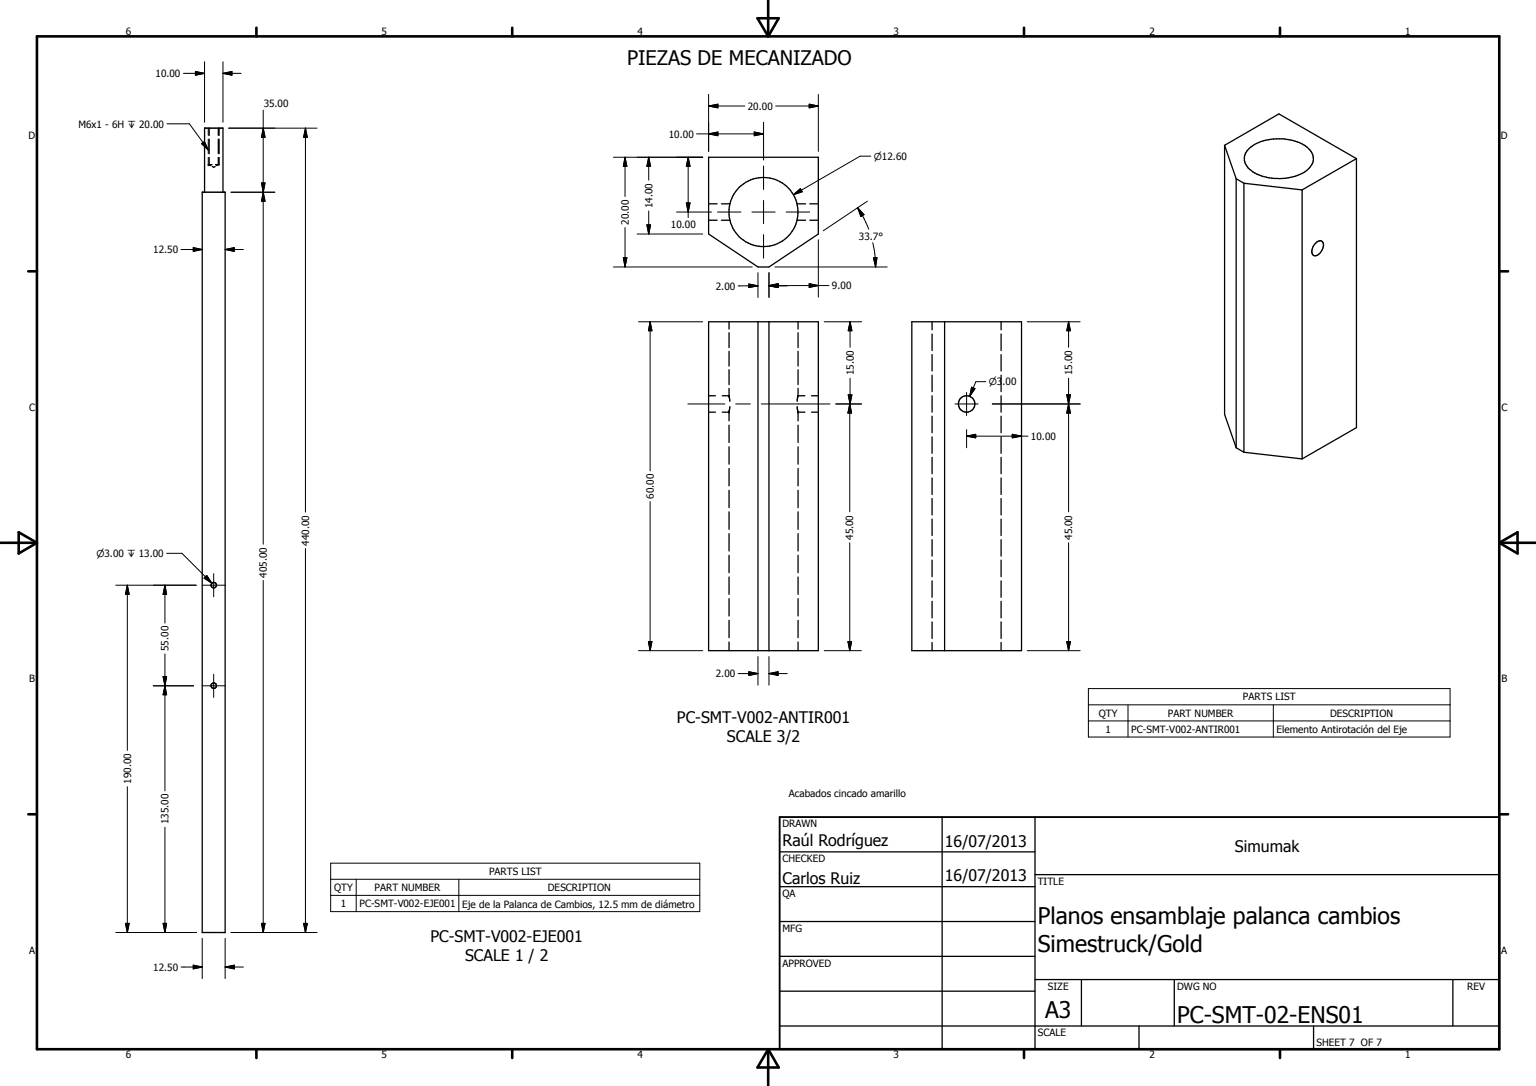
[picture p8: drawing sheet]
<svg xmlns="http://www.w3.org/2000/svg" width="420mm" height="297mm" viewBox="0 0 420 297" stroke-linecap="round" stroke-linejoin="round" font-family="sans-serif">
<g fill="#000">
<circle cx="57" cy="45" r=".18"/>
<circle cx="199.4" cy="108.2" r=".18"/>
<circle cx="199.4" cy="112.7" r=".18"/>
<circle cx="218.3" cy="108.2" r=".18"/>
<circle cx="218.3" cy="112.7" r=".18"/>
</g>
<g fill="none" stroke="#000" stroke-width=".35">
<path d="M57.2 35.1v1.9M57.2 38.1v3.9M59.7 35.1v1.9M59.7 38.1v3.9M335 39.8v73.5l3.1 9.2M335 39.8l3.1 9.1M335 39.8l14.8-8.6 21.2 12.2M55.3 52.6h6.3v202.5h-6.3zM56 52.6v-17.5h5v17.5M57 45h1M57.2 43.1v1.9l.4 .3M58.1 45.6l.4 .2 .4-.2"/>
<path d="M59 45h1M59.7 43.1v1.9l-.4 .3M193.8 43h30v21l-13.5 9h-3l-13.5-9zM193.8 55.8h2.4M197.3 55.8h2.4M199.7 55.8l-.3 1.5 .3 2.9M199.7 55.8a9.4 9.4 0 0 1 14.5-5.6 9.4 9.4 0 0 1 0 15.6 9.4 9.4 0 0 1-14.5-5.6M218 55.8h2.4M221.5 55.8h2.3M338.1 48.9v73.6M338.1 48.9l2.2 1.2M340.3 50.1l15.9 1.8"/>
<path d="M340.3 50.1v73.6M341.7 40.6a14.1 14.1 0 0 1 14.9-1 4.1 4.1 0 0 1 2.3 5.2 7.8 7.8 0 0 1-5.9 3.7 13.4 13.4 0 0 1-11.6-2.5 3.6 3.6 0 0 1 .3-5.4zM356.2 51.9v73.6M371 43.4v73.6l-14.8 8.5M371 43.4l-14.8 8.5M193.8 60.2h2.4M197.3 60.2h2.4M218 60.2h2.4M221.5 60.2h2.3M359.7 66.6a1.28 1.28 0 0 1 2.2-.3 2.97 2.97 0 0 1-2.4 3.6 1.61 1.61 0 0 1-.4-2.4zM193.8 88h30v90h-30zM199.4 88v2"/>
<path d="M199.4 91v4.1M199.4 96.1v4M207.3 88v90M210.3 88v90M218.3 88v2M218.3 91v4.1M218.3 96.1v4M249.4 88h30v90h-30zM255 88v2.2M255 91.4v4.5M255 97v4.5M258.4 88v90"/>
<path d="M273.8 88v2.2M273.8 91.4v4.5M273.8 97v4.5M193.8 108.2h1.9M193.8 112.7h1.9M197.6 108.2h1.8M197.6 112.7h1.8M199.4 101.1v4.1M199.4 106.2l.2 3.5M199.4 116.3v4.7M199.6 111.3l-.2 1.3v2.5M218 111.3l.3 3.8"/>
<path d="M218.3 112.7h1.9M218.3 101.1v4.1M218.3 106.2l-.3 3.5M218.3 116.3v4.7M220.2 108.2l-1.9 .1M222 108.2h1.8M222 112.7h1.8M255 102.6v4.5M255 108.2v4.5M255 113.8v4.6M255 119.5v4.5M273.8 102.6v4.5"/>
<path d="M273.8 108.2v4.5M273.8 113.8v4.6M273.8 119.5v4.5M199.4 122.2v4.8M199.4 128.1v4.8M199.4 134.1v4.8M199.4 140v4.8M218.3 122.2v4.8M218.3 128.1v4.8M218.3 134.1v4.8M218.3 140v4.8M255 125.1v4.5"/>
<path d="M255 130.7v4.6M255 136.4v4.4M273.8 125.1v4.5M273.8 130.7v4.6M273.8 136.4v4.4M338.1 122.5l2.2 1.2M340.3 123.7l15.9 1.8M199.4 146v4.7M199.4 151.9v4.7M199.4 157.8v4.8M218.3 146v4.7M218.3 151.9v4.7"/>
<path d="M218.3 157.8v4.8M255 142v4.5M255 147.6v4.5M255 153.2v4.5M255 158.9v4.5M273.8 142v4.5M273.8 147.6v4.5M273.8 153.2v4.5M273.8 158.9v4.5M199.4 163.7v4.8M199.4 169.7v4.7M199.4 175.6v2.4"/>
<path d="M218.3 163.7v4.8M218.3 169.7v4.7M218.3 175.6v2.4M255 164.5v4.5M255 170.1v4.5M255 175.7v2.3M273.8 164.5v4.5M273.8 170.1v4.5M273.8 175.7v2.3M213.3 233h69.8M257.7 223.5v63.5M283.1 239.2h127"/>
<path d="M283.1 223.5v63.5M213.3 242.5h69.8M213.3 252.1h69.8M213.3 261.6h69.8M213.3 271.1h69.8M283.1 267.9h127M295.8 267.9v12.7M321.2 267.9v12.7M397.4 267.9v12.7M213.3 280.6h196.8M311.6 280.6v6.4M359.3 280.6v6.4"/>
<circle cx="264.4" cy="110.5" r="2.27"/>
<circle cx="58.5" cy="160.1" r=".74"/>
<circle cx="58.4" cy="187.5" r=".74"/>
</g>
<g fill="none" stroke="#000" stroke-width=".27">
<path d="M53.5 19.6l2.5 .5-2.5 .5zM56 16.9v16.5M61 16.9v16.5M45.7 33.9h6.1l5.2 7.1M50.2 20.1h5.8M55.1 39.3l.8-.6 1.1 2.3zM57 35.1v1.9M57 38.1v3.9M60 35.1v1.9M60 38.1v3.9M61 20.1l2.4-.5v1zM61 20.1h4.9"/>
<path d="M62.6 35.1h24.1M72 35.1l.5 2.4h-1zM72 30.1v118.7M83.6 35.1l.5 2.4h-1.1zM83.6 35.1v105M190.5 36.6h18.4M193.8 29l2.6-.5v1zM193.8 36.6l2.6-.5v1zM193.8 29h9.9M193.8 25.8v15.6M206.3 36.1l2.6 .5-2.6 .5zM208.9 33.4v10.4"/>
<path d="M212.2 29h11.6M221.3 28.5l2.5 .5-2.5 .5zM223.8 25.8v15.6M57 43.1v1.9M60 43.1v1.9M63.2 52.6h12M71.5 50h1l-.5 2.6zM72 52.6l.5 2.4h-1zM167.8 43h24.4M171 43l.5 2.5h-1zM171 43v10.8M177.4 43l.6 2.5h-1.1z"/>
<path d="M177.4 43v6.3M177.4 57.7v6.3M185.1 58h9.5M187.7 55.5h1.1l-.6 2.5zM188.2 43l.6 2.5h-1.1zM188.2 43v16.5M196.2 58h6.5M205.7 58h6.3M208.9 45.4v6.4M208.9 54.8v6.4M215 58h6.5M217 53.3l1.9-1.7 .5 .9z"/>
<path d="M234.6 56.8l1.7 1.9-.8 .5zM234.6 56.8l1.8 3.1 1.2 2.8M237.3 55l-12.1 8.1M238.2 42.7h-2.9l-18.3 10.6M49.5 68.2h5.8M52.9 67.7l2.4 .5-2.4 .5zM61.6 68.2l2.5-.5v1zM61.6 68.2h5M167.8 73h38M170.5 70.5h1l-.5 2.5zM171 62.2v10.8M174.3 64h17.9"/>
<path d="M176.9 61.5h1.1l-.6 2.5zM201.9 78.2h5.4M204.8 77.7l2.5 .5-2.5 .5zM207.3 74.6v6.8M208.9 64.2v6.4M210.3 78.2l2.5-.5v1zM210.3 78.1l2.5-.5v1zM210.3 78.2h5M210.3 78.2l2.5 .5M210.3 78.1l2.5-.5v1.1M210.3 74.6v6.8M210.3 78.1h16.5"/>
<path d="M210.3 78.1l2.5 .5M212 73h30.7M212.8 77.7l-2.5 .5M221.3 77.6l2.5 .5-2.5 .5zM223.8 65.6v15.7M238.7 66.4l.7 4.1 .1 2.5M238.9 70.5h1l-.4 2.5zM174.7 88h17.5M177.8 88l.5 2.5h-.9zM177.8 88v40.8M225.5 88h10.2M232.5 88l.5 2.5h-1z"/>
<path d="M232.5 88v7M281 88h14.5M292.3 88l.5 2.5h-1zM292.3 88v7M188.2 110.5h10.1M201.2 110.5h4.1M208.2 110.5h18.8M228.6 110.5h7.1M232 108h1l-.5 2.5zM232.4 110.5l.5 2.5h-1zM232.4 110.5v29.5M232.5 103.5v7"/>
<path d="M261.2 110.5h6.4M264.4 119.3l2.5-.5v1zM264.4 107.3v6.4M264.4 117.5v5M264.4 119.3h16.8M265.8 105.9l.9 .4-1.5 2.1zM269.7 104.4h-2.8l-1.7 4M271.4 110.5h24.1M276.9 118.8l2.5 .5-2.5 .5zM291.8 108h1l-.5 2.5zM291.8 108l1 5h-1l1-5zM292.3 110.5l.5 2.5h-1z"/>
<path d="M292.3 103.5v36.5M177.8 137.2v40.8M45.6 151.3h4.2l8.1 8.2M56.5 157.4l1.4 2.1-2.1-1.4zM58.5 156.9v6.3M72 158.7v96.4M83.6 150v105.1M232.4 148.5v29.5M292.3 148.5v29.5M31.7 160.1h22M34.8 160.1l.5 2.5h-1zM34.8 160.1v45.1"/>
<path d="M45.1 160.1l.5 2.5h-1zM45.1 160.1v10.3M45.1 178.9v37.4M55.3 160.1h6.3M174.7 178h17.5M177.4 175.5h.9l-.5 2.5zM207.3 179.6v7.8M210.3 179.6v7.8M225.5 178h10.1M231.9 175.5h1l-.5 2.5zM281 178h14.5M291.8 175.5h1l-.5 2.5z"/>
<path d="M41.9 187.6h11M44.6 185h1l-.5 2.6zM45.1 187.6l.5 2.4h-1zM55.3 187.6h6.3M58.5 184.4v6.4M201.9 184.2h5.4M204.8 183.7l2.5 .5-2.5 .5zM210.3 184.2l2.5-.5v1zM210.3 184.2h5M297.7 188.3h99v13.3h-99zM297.7 192.8h99M297.7 197.2h99"/>
<path d="M308.6 192.8v8.8M348.3 192.8v8.8M34.8 215.2v39.9M45.1 226.3v28.8M90.5 236.1h100.9v13.2h-100.9zM31.7 255.1h22.1M34.3 252.6h1l-.5 2.5zM44.6 252.6h1l-.5 2.5zM55.3 256.7v11M61.6 256.7v11M63.2 255.1h23.5M71.5 252.6h1l-.5 2.5z"/>
<path d="M83 252.6h1.1l-.5 2.5zM90.5 240.5h100.9M90.5 244.9h100.9M97.4 240.5v8.8M125.5 240.5v8.8M49.5 264.5h5.8M52.9 264l2.4 .5-2.4 .5zM61.6 264.5l2.5-.5v1zM61.6 264.5h5"/>
</g>
<g fill="none" stroke="#000" stroke-width=".71">
<path d="M10.1 9.9h400v277.1h-400zM70.1 7.6v2.3M140.1 7.6v2.3M207.2 5h5.8l-2.9 4.9zM210.1 0v9.9M280.1 7.6v2.3M350.1 7.6v2.3M7.7 74.2h2.4M410.1 74.2h2.4M.1 148.5h10M5.1 145.6l5 2.9-5 2.9zM410.1 148.5h10"/>
<path d="M410.1 148.5l5-2.9v5.8zM7.7 222.7h2.4M410.1 222.7h2.4M70.1 287v2.4M140.1 287v2.4M210.1 287v10M210.1 287l2.9 5h-5.8zM280.1 287v2.4M350.1 287v2.4"/>
</g>
<path d="M213.3 223.5h196.8v63.5h-196.8z" fill="none" stroke="#000" stroke-width=".51"/>
<g fill="#000">
<path d="M61 20.1l2.4-.5v1zM53.5 19.6l2.5 .5-2.5 .5zM55.1 39.3l.8-.6 1.1 2.3zM72 35.1l.5 2.4h-1zM83.6 35.1l.5 2.4h-1.1zM193.8 29l2.6-.5v1zM193.8 36.6l2.6-.5v1zM206.3 36.1l2.6 .5-2.6 .5zM221.3 28.5l2.5 .5-2.5 .5zM71.5 50h1l-.5 2.6zM72 52.6l.5 2.4h-1zM171 43l.5 2.5h-1z"/>
<path d="M177.4 43l.6 2.5h-1.1zM187.7 55.5h1.1l-.6 2.5zM188.2 43l.6 2.5h-1.1zM217 53.3l1.9-1.7 .5 .9zM234.6 56.8l1.7 1.9-.8 .5zM52.9 67.7l2.4 .5-2.4 .5zM61.6 68.2l2.5-.5v1zM170.5 70.5h1l-.5 2.5zM176.9 61.5h1.1l-.6 2.5zM204.8 77.7l2.5 .5-2.5 .5zM210.3 78.2l2.5-.5v1zM210.3 78.1l2.5-.5v1z"/>
<path d="M221.3 77.6l2.5 .5-2.5 .5zM238.9 70.5h1l-.4 2.5zM177.8 88l.5 2.5h-.9zM232.5 88l.5 2.5h-1zM292.3 88l.5 2.5h-1zM232 108h1l-.5 2.5zM232.4 110.5l.5 2.5h-1zM265.8 105.9l.9 .4-1.5 2.1zM264.4 119.3l2.5-.5v1zM276.9 118.8l2.5 .5-2.5 .5zM291.8 108h1l-.5 2.5zM292.3 110.5l.5 2.5h-1z"/>
<path d="M56.5 157.4l1.4 2.1-2.1-1.4zM34.8 160.1l.5 2.5h-1zM45.1 160.1l.5 2.5h-1zM177.4 175.5h.9l-.5 2.5zM231.9 175.5h1l-.5 2.5zM291.8 175.5h1l-.5 2.5zM44.6 185h1l-.5 2.6zM45.1 187.6l.5 2.4h-1zM204.8 183.7l2.5 .5-2.5 .5zM210.3 184.2l2.5-.5v1zM34.3 252.6h1l-.5 2.5zM44.6 252.6h1l-.5 2.5z"/>
<path d="M71.5 252.6h1l-.5 2.5zM83 252.6h1.1l-.5 2.5zM52.9 264l2.4 .5-2.4 .5zM61.6 264.5l2.5-.5v1z"/>
</g>
<g font-size="6.3">
<text x="283.9" y="252.8">Planos ensamblaje palanca cambios</text>
<text x="283.9" y="260.3">Simestruck/Gold</text>
<text x="285.9" y="278.5">A3</text>
<text x="322" y="279.8">PC-SMT-02-ENS01</text>
</g>
<text font-size="5.5" x="171.5" y="17.9">PIEZAS DE MECANIZADO</text>
<g font-size="4.4">
<text x="185.2" y="197.8">PC-SMT-V002-ANTIR001</text>
<text x="198.8" y="203.1">SCALE 3/2</text>
<text x="214.1" y="231.4">Raúl Rodríguez</text>
<text x="258.5" y="231.6">16/07/2013</text>
<text x="337.8" y="233">Simumak</text>
<text x="214.1" y="241.7">Carlos Ruiz</text>
<text x="258.5" y="241.1">16/07/2013</text>
<text x="117.7" y="257.7">PC-SMT-V002-EJE001</text>
<text x="127.2" y="262.9">SCALE 1 / 2</text>
</g>
<g font-size="2.7">
<text x="34.4" y="9.6">6</text>
<text x="104.4" y="9.6">5</text>
<text x="174.4" y="9.6">4</text>
<text x="244.4" y="9.6">3</text>
<text x="314.4" y="9.6">2</text>
<text x="384.4" y="9.6">1</text>
<text x="42.5" y="21.1">10.00</text>
<text x="72.1" y="29.4">35.00</text>
<text x="21.5" y="34.9">M6x1 - 6H x 20.00</text>
<text x="204.6" y="30.1">20.00</text>
<text x="7.8" y="38.1">D</text>
<text x="183" y="37.6">10.00</text>
<text x="410.6" y="38.1">D</text>
<text x="178.5" y="56.9" transform="rotate(-90 178.5 56.9)">14.00</text>
<text x="172" y="61.4" transform="rotate(-90 172 61.4)">20.00</text>
<text x="183.5" y="62.4">10.00</text>
<text x="234.9" y="65.6">33.7°</text>
<text x="41.9" y="69.3">12.50</text>
<text x="195.8" y="79.2">2.00</text>
<text x="227.6" y="79.2">9.00</text>
<text x="233.5" y="102.7" transform="rotate(-90 233.5 102.7)">15.00</text>
<text x="293.3" y="102.7" transform="rotate(-90 293.3 102.7)">15.00</text>
<text x="7.9" y="112.4">C</text>
<text x="410.7" y="112.4">C</text>
<text x="282" y="120.3">10.00</text>
<text x="178.9" y="136.4" transform="rotate(-90 178.9 136.4)">60.00</text>
<text x="84.6" y="149.2" transform="rotate(-90 84.6 149.2)">440.00</text>
<text x="233.4" y="147.7" transform="rotate(-90 233.4 147.7)">45.00</text>
<text x="293.3" y="147.7" transform="rotate(-90 293.3 147.7)">45.00</text>
<text x="73" y="158" transform="rotate(-90 73 158)">405.00</text>
<text x="46.1" y="178.1" transform="rotate(-90 46.1 178.1)">55.00</text>
<text x="195.8" y="185.3">2.00</text>
<text x="7.9" y="186.6">B</text>
<text x="340" y="191.6">PARTS LIST</text>
<text x="410.7" y="186.6">B</text>
<text x="300.6" y="196">QTY</text>
<text x="319.4" y="196">PART NUMBER</text>
<text x="363.8" y="196">DESCRIPTION</text>
<text x="302.4" y="200.4">1</text>
<text x="309.4" y="200.4">PC-SMT-V002-ANTIR001</text>
<text x="349.2" y="200.5">Elemento Antirotación del Eje</text>
<text x="35.9" y="214.4" transform="rotate(-90 35.9 214.4)">190.00</text>
<text x="215.8" y="218">Acabados cincado amarillo</text>
<text x="46.1" y="225.5" transform="rotate(-90 46.1 225.5)">135.00</text>
<text x="214.1" y="226.2">DRAWN</text>
<text x="133.8" y="239.3">PARTS LIST</text>
<text x="214.1" y="235.8">CHECKED</text>
<text x="91.4" y="243.8">QTY</text>
<text x="102.5" y="243.7">PART NUMBER</text>
<text x="149.8" y="243.8">DESCRIPTION</text>
<text x="214.1" y="245.4">QA</text>
<text x="283.9" y="242">TITLE</text>
<text x="93.2" y="248.2">1</text>
<text x="98.3" y="248.2">PC-SMT-V002-EJE001</text>
<text x="126.4" y="248.3">Eje de la Palanca de Cambios, 12.5 mm de diámetro</text>
<text x="214.1" y="254.8">MFG</text>
<text x="7.9" y="260.9">A</text>
<text x="410.7" y="260.9">A</text>
<text x="41.9" y="265.5">12.50</text>
<text x="214.1" y="264.4">APPROVED</text>
<text x="286.6" y="270.7">SIZE</text>
<text x="322" y="270.8">DWG NO</text>
<text x="401.3" y="270.7">REV</text>
<text x="283.9" y="283.4">SCALE</text>
<text x="360.1" y="286.2">SHEET 7 OF 7</text>
<text x="34.4" y="289.4">6</text>
<text x="104.4" y="289.4">5</text>
<text x="174.4" y="289.4">4</text>
<text x="244.4" y="289.4">3</text>
<text x="314.4" y="289.4">2</text>
<text x="384.4" y="289.4">1</text>
</g>
<g font-size="2.6">
<text x="239" y="43.7">n12.60</text>
<text x="270.5" y="105.4">n3.00</text>
<text x="26.4" y="152.4">n3.00 x 13.00</text>
</g>
</svg>
